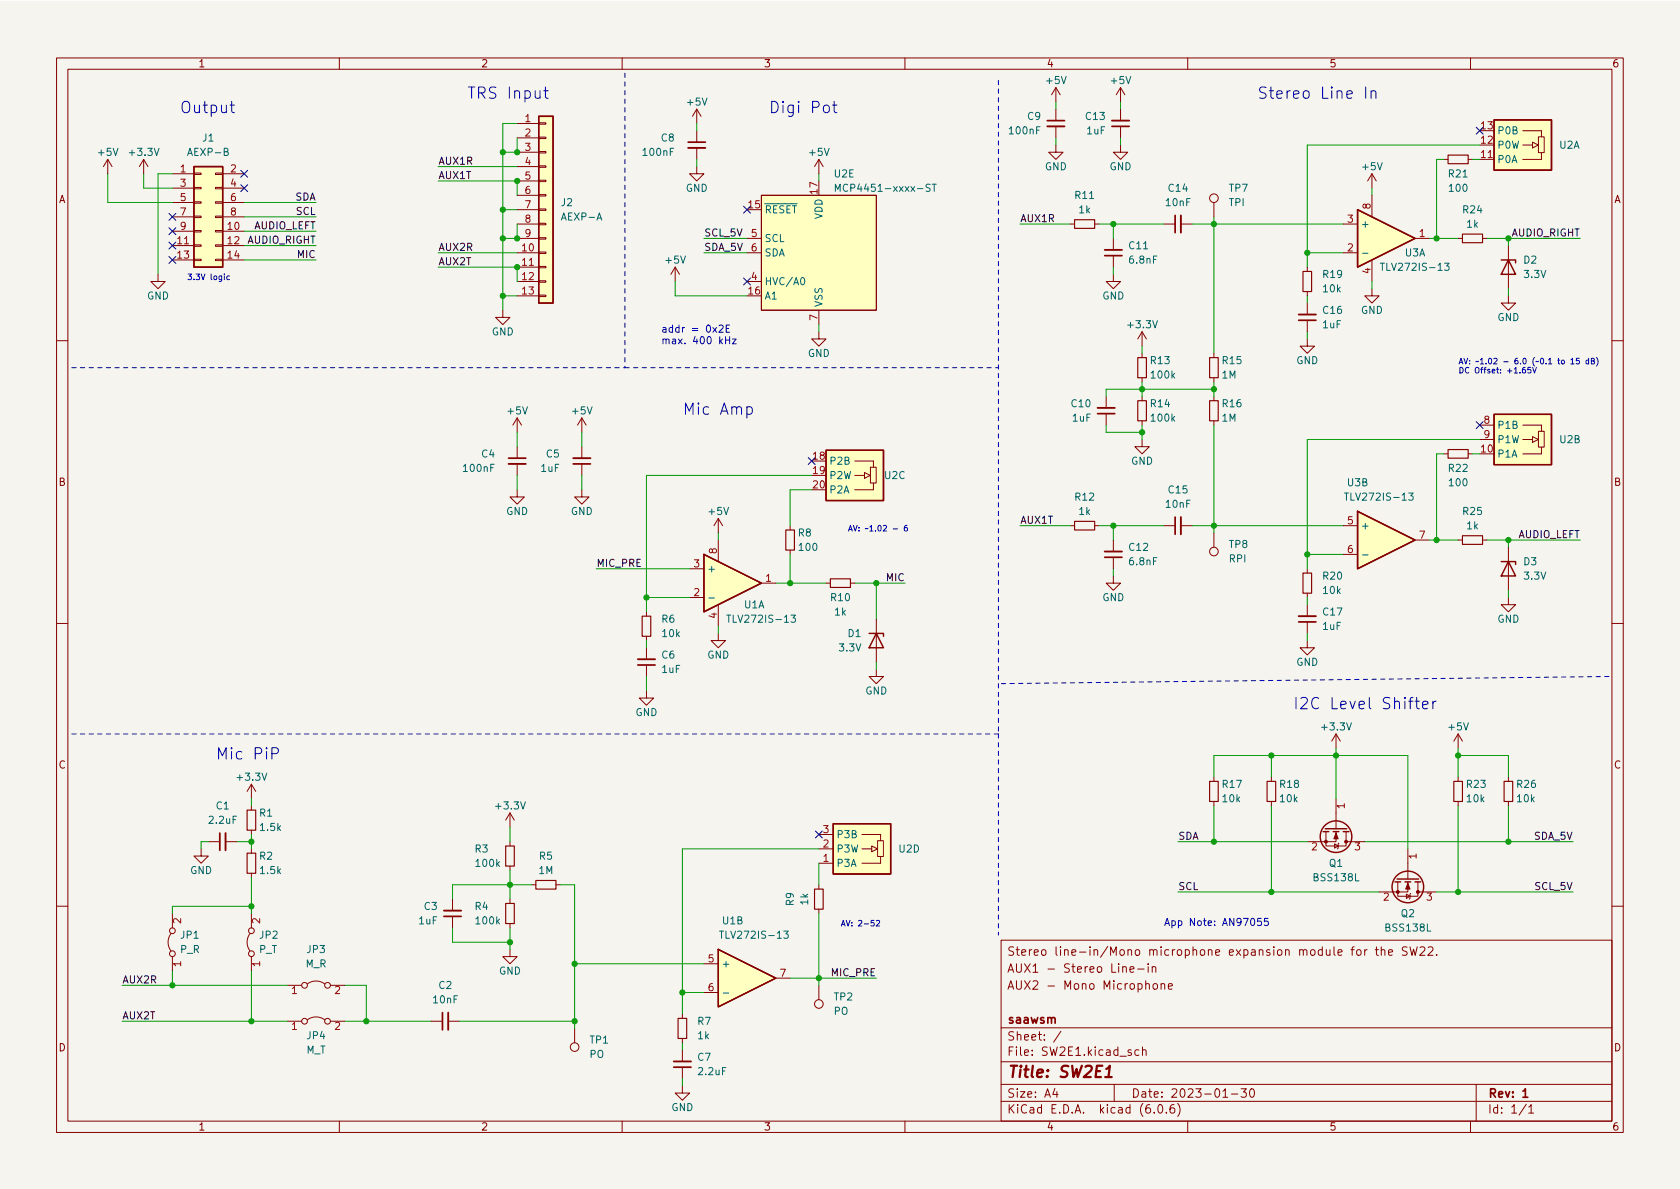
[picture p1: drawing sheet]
<svg xmlns="http://www.w3.org/2000/svg" width="297mm" height="210mm" viewBox="0 0 297 210" stroke-linecap="round" stroke-linejoin="round" font-family="sans-serif">
<path d="M0 .2h297v210.1h-297z" fill="#f5f4ef" stroke="#f5f4ef" stroke-width=".18"/>
<g fill="none" stroke="#840000" stroke-width=".18">
<path d="M10 10.2h277v190.1h-277zM12 12.2h273v186.1h-273zM60 10.2v2M110 10.2v2M123.2 19.3v2.5M123.2 19.3l-.8 1.3M123.2 19.3l.8 1.3M160 10.2v2M186.7 15.5v2.5M186.7 19.3v2M186.7 15.5l-.8 1.3M186.7 15.5l.8 1.3"/>
<path d="M198.1 15.5l-.7 1.3M198.1 15.5v2.5M198.1 19.3v2M198.1 15.5l.8 1.3M210 10.2v2M260 10.2v2M19 28.2l-.7 1.3M19 28.2v2.5M19 28.2l.8 1.3M25.4 28.2l-.8 1.3M25.4 28.2v2.5M25.4 28.2l.8 1.3"/>
<path d="M30.5 30.7h3.8M30.5 33.3h3.8M30.5 35.8h3.8M30.5 38.3h3.8M34.3 38.2h1.3v.3h-1.3zM34.3 35.7h1.3v.2h-1.3zM34.3 33.1h1.3v.3h-1.3zM34.3 30.6h1.3v.3h-1.3zM38.1 38.2h1.3v.3h-1.3zM38.1 35.7h1.3v.2h-1.3zM38.1 33.1h1.3v.3h-1.3zM38.1 30.6h1.3v.3h-1.3z"/>
<path d="M39.4 30.7h3.8M39.4 33.3h3.8M39.4 35.8h3.8M39.4 38.3h3.8M91.4 39.6h3.8M91.4 21.8h3.8M91.4 24.4h3.8M91.4 26.9h3.8M91.4 29.5h3.8M91.4 32h3.8M91.4 34.5h3.8M91.4 37.1h3.8"/>
<path d="M95.2 39.5h1.3v.2h-1.3zM95.2 37h1.3v.2h-1.3zM95.2 34.4h1.3v.3h-1.3zM95.2 31.9h1.3v.2h-1.3zM95.2 29.3h1.3v.3h-1.3zM95.2 26.8h1.3v.2h-1.3zM95.2 24.3h1.3v.2h-1.3zM95.2 21.7h1.3v.3h-1.3zM123.2 29.5v1.2h1.3l-1.3 1.3-1.3-1.3h1.3M123.2 23.1v2M123.2 26.2v2M134.6 34.5h20.3v20.4h-20.3z"/>
<path d="M144.8 28.2v2.5M144.8 28.2l-.8 1.3M144.8 28.2l.7 1.3M186.7 25.6v1.3h1.3l-1.3 1.3-1.3-1.3h1.3M186.7 22.3v2.1M189.2 39.6h.8M193.5 39.6h.8M198.1 25.6v1.3h1.3l-1.3 1.3-1.3-1.3h1.3M198.1 22.3v2.1M205.7 39.6h2.1M208.8 39.6h2M214.6 35.8v2.5"/>
<path d="M237.5 39.6h2.5M242.6 30.7v2.6M242.6 34.5v3.8M242.6 30.7l-.8 1.3M242.6 30.7l.7 1.3M255.3 28.2h.7M259.6 28.2h.7M261.6 28.2h2.6M269.2 23.1h3.3v1.1M269.2 25.6h1.8M271 25.1l1 .5-1 .6zM272 24.2h1v2.8h-1z"/>
<path d="M272.5 27.9v.3h-3.3M272.5 27v1M27.9 48.5v1.3h1.3l-1.3 1.2-1.2-1.2h1.2M30.5 40.9h3.8M30.5 43.4h3.8M30.5 46h3.8M34.3 45.8h1.3v.3h-1.3zM34.3 43.3h1.3v.3h-1.3zM34.3 40.8h1.3v.2h-1.3zM38.1 45.8h1.3v.3h-1.3zM38.1 43.3h1.3v.3h-1.3zM38.1 40.8h1.3v.2h-1.3z"/>
<path d="M39.4 40.9h3.8M39.4 43.4h3.8M39.4 46h3.8M88.9 54.9v1.2h1.3l-1.3 1.3-1.3-1.3h1.3M91.4 42.2h3.8M91.4 44.7h3.8M91.4 47.2h3.8M91.4 49.8h3.8M91.4 52.3h3.8M95.2 52.2h1.3v.2h-1.3zM95.2 49.7h1.3v.2h-1.3zM95.2 47.1h1.3v.3h-1.3z"/>
<path d="M95.2 44.6h1.3v.2h-1.3zM95.2 42h1.3v.3h-1.3zM119.4 47.2l-.8 1.3M119.4 47.2v2.6M119.4 47.2l.7 1.3M132.1 42.2h2.5M132.1 44.7h2.5M132.1 49.8h2.5M144.8 58.7v1.2h1.2l-1.2 1.3-1.3-1.3h1.3M144.8 54.9v2.5M196.8 48.5v1.3h1.3l-1.3 1.2-1.2-1.2h1.2M196.8 42.2v2"/>
<path d="M196.8 45.2v2M201.9 58.7l-.7 1.2M201.9 58.7v2.5M201.9 58.7l.8 1.2M231.1 59.9v1.3h1.3l-1.3 1.3-1.2-1.3h1.2M231.1 47.2v.8M231.1 51.6v.7M231.1 53.6v2M231.1 56.6v2.1M237.5 44.7h2.5M242.6 51v1.3h1.2l-1.2 1.3-1.3-1.3h1.3M242.6 46v3.8"/>
<path d="M250.2 42.2h2.5M257.8 42.2h.8M262.1 42.2h.8M266.7 52.3v1.3h1.3l-1.3 1.3-1.3-1.3h1.3M266.7 43.4v7.6M10 60.2h2M91.4 73.9v2.5M91.4 79v2M91.4 73.9l-.7 1.3M91.4 73.9l.8 1.3M102.9 73.9v2.5M102.9 79v2"/>
<path d="M102.9 73.9l-.8 1.3M102.9 73.9l.7 1.3M195.6 70.1v2M195.6 73.1v2.1M201.9 77.7v1.3h1.3l-1.3 1.3-1.2-1.3h1.2M201.9 62.5v.7M201.9 66.8v.8M201.9 70.1v.8M201.9 74.4v.8M214.6 62.5v.7M214.6 66.8v.8M214.6 70.1v.8"/>
<path d="M214.6 74.4v.8M261.6 75.2h2.6M261.6 77.7h2.6M269.2 75.2h3.3v1.1M269.2 77.7h1.8M271 77.2l1 .5-1 .5zM272 76.3h1v2.8h-1zM272.5 79.1v.9M285 60.2h2M91.4 86.6v1.3h1.3l-1.3 1.2-1.2-1.2h1.2M91.4 82v2.1M102.9 86.6v1.3h1.2l-1.2 1.2-1.3-1.2h1.3"/>
<path d="M102.9 82v2.1M127 91.7v2.5M127 95.5v3.8M127 91.7l-.8 1.3M127 91.7l.8 1.3M139.7 93v.7M139.7 97.3v.7M151.1 81.5h3.3v1.1M151.1 84.1h1.8M152.9 83.6l1 .5-1 .5zM153.9 82.6h1v2.8h-1zM154.4 85.4v1.2h-3.3"/>
<path d="M189.2 93h.8M193.5 93h.8M196.8 95.5v2M196.8 98.5v2.1M205.7 93h2.1M208.8 93h2M214.6 94.2v2.6M237.5 93h2.5M237.5 98h2.5M250.2 95.5h2.5M255.3 80.3h.7M257.8 95.5h.8"/>
<path d="M259.6 80.3h.7M262.1 95.5h.8M266.7 96.8v7.6M272.5 80v.3h-3.3M10 110.2h2M114.3 108.2v.8M114.3 112.5v.8M114.3 114.5v2.1M114.3 117.6v2M121.9 105.7h2.6M121.9 100.6h2.6M127 112v1.3h1.3l-1.3 1.2-1.3-1.2h1.3"/>
<path d="M127 106.9v3.8M134.6 103.1h2.6M146 103.1h.8M150.4 103.1h.7M154.9 118.4v1.2h1.3l-1.3 1.3-1.2-1.3h1.2M154.9 109.5v7.6M196.8 101.8v1.3h1.3l-1.3 1.3-1.2-1.3h1.2M231.1 113.3v1.2h1.3l-1.3 1.3-1.2-1.3h1.2M231.1 100.6v.7M231.1 104.9v.8M231.1 106.9v2.1M231.1 110v2"/>
<path d="M266.7 105.7v1.2h1.3l-1.3 1.3-1.3-1.3h1.3M285 110.2h2M44.4 138.7l-.7 1.2M44.4 138.7v2.5M44.4 138.7l.8 1.2M114.3 122.2v1.2h1.3l-1.3 1.3-1.3-1.3h1.3M214.6 137.4v.8M224.8 137.4v.8M236.2 129.8v2.5M236.2 129.8l-.7 1.3M236.2 129.8l.8 1.3M257.8 129.8l-.8 1.3"/>
<path d="M257.8 129.8v2.5M257.8 137.4v.8M257.8 129.8l.8 1.3M266.7 137.4v.8M35.6 150.1v1.3h1.2l-1.2 1.2-1.3-1.2h1.3M36.8 148.8h2.1M39.9 148.8h2M44.4 142.5v.8M44.4 146.8v.8M44.4 150.1v.8M44.4 154.4v.8M80 159v2"/>
<path d="M90.2 143.8l-.8 1.2M90.2 143.8v2.5M90.2 148.8v.8M90.2 153.2v.7M90.2 159v.8M90.2 143.8l.7 1.2M94 156.5h.7M98.3 156.5h.8M144.8 156.5v.7M144.8 152.6h2.5M144.8 147.6h2.5M144.8 150.1h2.5"/>
<path d="M152.4 147.6h3.3v1.1M152.4 150.1h1.7M154.1 149.6l1 .5-1 .5zM155.2 148.7h1v2.8h-1zM155.7 151.5v1.1h-3.3M214.6 141.7v.8M224.8 141.7v.8M234.4 147.1v2.5h3.6v-2.5M236 149.2l.6 .4-.6 .4zM236.2 147.1v1.7h-5.1M236.2 141.2v5.4M236.7 149.1l-.1 .1v.8l-.1 .1"/>
<path d="M238 148.8h3.3M247.1 156v2.5h3.6v-2.5M248.7 158.1l.6 .4-.6 .4zM248.9 156v1.7h-5.1M248.9 150.1v5.3M249.4 158l-.1 .1v.8l-.1 .1M250.7 157.7h3.3M257.8 141.7v.8M266.7 141.7v.8M10 160.2h2M30.2 165.1a2.54 2.54 0 0 0 0 3M30.5 161.5v2.6"/>
<path d="M30.5 169.2v2.5M44.2 165.1a2.54 2.54 0 0 0 0 3M44.4 161.5v2.6M44.4 169.2v2.5M50.8 174.2h2.5M54.4 174a2.54 2.54 0 0 1 3 0M58.4 174.2h2.6M80 162v2.1M90.2 167.9v1.3h1.2l-1.2 1.2-1.3-1.2h1.3M90.2 163.3v.8M120.6 179.3v.8M124.5 170.4h2.5"/>
<path d="M124.5 175.5h2.5M137.2 173h2.5M144.8 160.8v.7M144.8 174.2v2.6M177 166.3h108v32h-108zM198.5 171.1l.2-.2 .4 .1v.9M199.8 171.4l.7-.1-.1-.3-.4-.1-.2 .2 .1 .8h.5M201.1 171.4h1.2M202.6 174.1l.2-.2 .3 .1 .1 .9M203 170.4v.2M203 170.9v1M203.7 171.1l.2-.2 .4 .1 .1 .9"/>
<path d="M203.7 170.9v1M204 174l.4-.1 .2 .3v.4l-.2 .3h-.4l-.1-.3v-.4zM205.3 174.1l.2-.2 .4 .1v.9M205.3 173.9v1M206.6 174.4l.7-.1-.1-.3-.4-.1-.2 .2v.8h.6M238.9 167.9h.5M239.4 167.4l-.3 .2v1.3M240 168l.4-.1 .2 .3v.4l-.2 .3h-.4l-.1-.3v-.4zM241.3 167.9v1M241.7 167.9l-.3 .1-.1 .2M243.1 167.9h.6M243.4 167.4v1.3l.3 .2"/>
<path d="M244.2 168.1l.2-.2 .4 .1 .1 .9M244.2 167.4v1.5M245.5 168.4l.7-.1-.1-.3-.4-.1-.2 .2 .1 .8h.5M248.8 167.5l-.6-.1-.3 .3 .2 .4 .6 .3v.4l-.2 .1h-.6M249.3 167.4l.3 1.5 .3-1 .3 1 .4-1.5M251.1 167.6l.5-.2 .3 .2v.3l-.9 1h.9M252.5 167.6l.6-.2 .2 .2 .1 .3-1 1h1M254 168.8v.1M285 160.2h2M50.8 180.6h2.5M54.4 180.3a2.54 2.54 0 0 1 3 0M58.4 180.6h2.6"/>
<path d="M60 198.3v2M76.2 180.6h2M79.2 180.6h2.1M101.6 181.9v2.5M110 198.3v2M120.6 192v1.3h1.3l-1.3 1.3-1.2-1.3h1.2M120.6 183.6v.8M120.6 185.7v2M120.6 188.7v2M160 198.3v2M177 194.8h108M177 191.8h108"/>
<path d="M177 187.8h108M177 181.8h108M186.5 192.5l-.4 1h1M186.9 193v1M187.6 182.4l-1.3 1.9M197 191.8v3M200 185.7l-.4-.1-.2 .2 .1 .3 .5 .1v.4h-.6M201.4 185.7l-.5-.1-.3 .3v.4l.2 .3h.6M202 185.8l.2-.2 .4 .1v.9M202 185.1v1.5M204.1 196.7v.1M204.9 195.4l.2-.1a.81 .81 0 0 1 .6 .7 .81 .81 0 0 1-.3 .8h-.2a.81 .81 0 0 1-.6-.6 .81 .81 0 0 1 .3-.8z"/>
<path d="M206.2 196.7v.1M207.6 195.3a.59 .59 0 0 0-.7 .7v.5l.1 .3h.4l.2-.1 .1-.5-.1-.2-.5-.1-.2 .3M208.2 195.1a1.72 1.72 0 0 1 0 2.3M210 198.3v2M216.2 194h.9M217.7 193.5h1.2M219.4 192.5h1l-.5 .6 .4 .1v.7l-.2 .1h-.5l-.2-.1M221.1 192.7l.2-.2a.81 .81 0 0 1 .6 .7 .81 .81 0 0 1-.3 .8h-.2a.81 .81 0 0 1-.3-1.3zM260 198.3v2M261 191.8v6.5M269.9 195.3l-1.3 1.9M270.3 195.8l.4-.5v1.5"/>
<path d="M270.3 196.8h.9"/>
<circle cx="214.6" cy="35" r=".76"/>
<circle cx="214.6" cy="97.5" r=".76"/>
<circle cx="30.5" cy="164.6" r=".51"/>
<circle cx="30.5" cy="168.7" r=".51"/>
<circle cx="44.5" cy="168.7" r=".51"/>
<circle cx="44.5" cy="164.6" r=".51"/>
<circle cx="53.8" cy="174.2" r=".51"/>
<circle cx="57.9" cy="174.2" r=".51"/>
<circle cx="144.8" cy="177.5" r=".76"/>
<circle cx="53.8" cy="180.6" r=".51"/>
<circle cx="57.9" cy="180.6" r=".51"/>
<circle cx="101.6" cy="185.2" r=".76"/>
</g>
<g fill="none" stroke="#840000" stroke-width=".3">
<path d="M121.7 25.1h3M185.2 21.3h3M196.6 22.3h3M207.8 38.1v3M195.3 45.2h3.1M229.6 56.6h3.1M194.1 73.1h3M89.9 81h3.1M101.3 82h3.1M195.3 98.5h3.1M207.8 91.4v3.1M112.8 117.6h3"/>
<path d="M229.6 110h3.1M38.9 147.3v3.1M78.2 179.1v3M78.5 162h3M119.1 188.7h3.1M269.3 193l.4-.5v1.5M269.3 194h.8"/>
</g>
<path d="M195.4 190.5h1.2M195.6 189l.6-.5-.2 2" fill="none" stroke="#840000" stroke-width=".4"/>
<g fill="none" stroke="#840000" stroke-width=".25">
<path d="M34.3 29.5h5.1v17.7h-5.1zM95.2 20.6h2.6v33h-2.6zM240 37.1l10.2 5.1-10.2 5zM264.2 21.2h10.1v8.9h-10.1zM265.4 46h2.6v.5M266.7 46l1.3 2.5h-2.6zM146 79.6h10.2v8.9h-10.2zM264.2 73.3h10.1v8.9h-10.1zM124.5 98l10.1 5.1-10.1 5.1zM240 90.4l10.2 5.1-10.2 5.1zM265.4 99.3h2.6v.5M266.7 99.3l1.3 2.5h-2.6z"/>
<path d="M153.7 112h2.5v.5M154.9 112l1.3 2.5h-2.5zM147.3 145.7h10.2v8.9h-10.2zM233.9 147.1h1M234.3 146.6h3.8M235.7 147.1h1M237.5 147.1h1M246.6 156h1M247 155.4h3.8M248.4 156h1M250.2 156h1M127 167.9l10.2 5.1-10.2 5z"/>
<circle cx="236.2" cy="147.9" r="2.79"/>
<circle cx="248.9" cy="156.8" r="2.79"/>
</g>
<g fill="none" stroke="#006464" stroke-width=".18">
<path d="M147.7 33.8v-1.2l.4 .9 .4-.9v1.2M164.5 32.6h-.5l-.2 .1v.4l.5 .2 .2 .3-.3 .2h-.5M164.8 32.6h.7M165.2 32.6v1.2M141.7 49.1h.2a.68 .68 0 0 1 .4 .6 .68 .68 0 0 1-.4 .7 .84 .84 0 0 1-.2-1.3zM240.9 44.8h1M241.9 44.4l1.2 .4-1.2 .5M242.7 43v1M244.1 46.5h.7M255.4 46.5h.8l-.4 .5 .3 .1v.6l-.1 .1-.6-.1M237.7 87.2h.7M240.9 98.1h1"/>
<path d="M249.1 87.2h.8l-.5 .5 .4 .1v.5l-.2 .2-.5-.2M125.3 105.7h1M126.3 105.4l1.3 .4-1.3 .4M127.1 104v1M128.5 108.8h.7M139.9 108.8h.7l-.4 .5 .4 .1v.5l-.2 .1-.5-.1M127.2 164.7h.7M127.9 175.6h1M138.6 164.7h.8l-.5 .4 .4 .2v.5l-.2 .1-.5-.1"/>
</g>
<g fill="none" stroke="#840000" stroke-width=".33">
<path d="M121.7 26.2h3M185.2 22.3h3M196.6 21.3h3M208.8 38.1v3M195.3 44.2h3.1M229.6 55.6h3.1M194.1 72.1h3M89.9 82h3.1M101.3 81h3.1M195.3 97.5h3.1M208.8 91.4v3.1M112.8 116.6h3"/>
<path d="M229.6 109h3.1M39.9 147.3v3.1M78.5 161h3M79.2 179.1v3M119.1 187.7h3.1"/>
</g>
<g fill="none" stroke="#840000" stroke-width=".2">
<path d="M190 38.9h3.5v1.5h-3.5zM256 27.4h3.6v1.6h-3.6zM230.4 48h1.5v3.6h-1.5zM258.6 41.4h3.5v1.5h-3.5zM201.2 70.9h1.5v3.5h-1.5zM201.2 63.2h1.5v3.6h-1.5zM213.9 70.9h1.5v3.5h-1.5zM213.9 63.2h1.5v3.6h-1.5zM256 79.5h3.6v1.5h-3.6zM138.9 93.7h1.6v3.6h-1.6zM190 92.2h3.5v1.5h-3.5zM258.6 94.7h3.5v1.6h-3.5z"/>
<path d="M113.5 109h1.6v3.5h-1.6zM146.8 102.4h3.6v1.5h-3.6zM230.4 101.3h1.5v3.6h-1.5zM213.9 138.2h1.5v3.5h-1.5zM224 138.2h1.6v3.5h-1.6zM257 138.2h1.6v3.5h-1.6zM265.9 138.2h1.6v3.5h-1.6zM43.7 143.3h1.5v3.5h-1.5zM43.7 150.9h1.5v3.5h-1.5zM89.4 159.8h1.5v3.5h-1.5zM89.4 149.6h1.5v3.6h-1.5zM94.7 155.7h3.6v1.5h-3.6z"/>
<path d="M144 157.2h1.5v3.6h-1.5zM119.9 180.1h1.5v3.5h-1.5z"/>
</g>
<g fill="#ffffc2" stroke="#ffffc2" stroke-width=".18">
<path d="M269.2 28.2h3.3z"/>
<path d="M269.2 23.1h3.3z"/>
<path d="M272.5 23.1v.3z"/>
<path d="M264.2 21.2h10.1v8.9h-10.1z"/>
<path d="M269.2 80.3h3.3z"/>
<path d="M269.2 75.2h3.3z"/>
<path d="M272.5 75.2v.2z"/>
<path d="M264.2 73.3h10.1v8.9h-10.1z"/>
<path d="M240 37.1l10.2 5.1-10.2 5z"/>
<path d="M240 90.4l10.2 5.1-10.2 5.1z"/>
<path d="M152.4 152.6h3.3z"/>
<path d="M152.4 147.6h3.3z"/>
<path d="M155.7 147.6v.2z"/>
<path d="M147.3 145.7h10.2v8.9h-10.2z"/>
<path d="M127 167.9l10.2 5.1-10.2 5z"/>
<path d="M95.2 20.6h2.6v33h-2.6z"/>
<path d="M34.3 29.5h5.1v17.7h-5.1z"/>
<path d="M134.6 34.5h20.3v20.4h-20.3z"/>
<path d="M151.1 86.6h3.3z"/>
<path d="M151.1 81.5h3.3z"/>
<path d="M154.4 81.5v.3z"/>
<path d="M146 79.6h10.2v8.9h-10.2z"/>
<path d="M124.5 98l10.1 5.1-10.1 5.1z"/>
</g>
<g fill="#840000" stroke="#840000" stroke-width=".18">
<path d="M248.9 156.2l.4 1h-.8z"/>
<path d="M236.2 147.3l.4 1h-.8z"/>
<circle cx="247.1" cy="157.7" r=".25"/>
<circle cx="250.7" cy="157.7" r=".25"/>
<circle cx="234.4" cy="148.8" r=".25"/>
<circle cx="238" cy="148.8" r=".25"/>
</g>
<g fill="none" stroke="#0000c2" stroke-width=".18">
<path d="M40.7 18.6h.7M41 17.9v1.7l.1 .2 .3 .1M96.1 16h.8M96.4 15.4v1.7l.1 .2 .4 .1M145.7 18.8a.54 .54 0 0 1 .5-.2 .54 .54 0 0 1 .4 .4v.5a.54 .54 0 0 1-.5 .4 .54 .54 0 0 1-.5-.4zM147.2 18.6h.8M147.5 17.9v1.7l.1 .2 .4 .1M241.5 15.4v2M242.4 16.2a.5 .5 0 0 1 .9 .1v1.1M242.4 16v1.4M39.7 48.5v.1M39.7 48.8v.7"/>
<path d="M40.6 48.8h-.3l-.2 .2 .1 .4h.4M127.1 57.6l.5-.1 .3 .3-.8 1h.8M128.3 59.5v1.3M128.4 58.1h.4M129 57.5h-.6v1.3h.6M129 59.5v1.3M129.5 60h.7l-.7 .8h.7M128.3 60.1h.7M132.1 72l.5-.1 .4 .4v.6l-.2 .3-.2 .1-.5-.1M269.6 65h-.2l-.2 .2v.6l.2 .2 .3-.1-.1-.5-.2-.1-.2 .2M270.6 65h-.4l-.1 .4h.5v.5l-.1 .1-.4-.1M271 65l.3 1 .3-1"/>
<path d="M277.7 63.6l.3-.2v1M277.7 64.4h.6M279.2 63.4h-.5v.4h.5v.5l-.1 .1-.4-.1M280.9 63.7h-.3l-.2 .2 .1 .4h.4M280.9 63.4v1M281.4 63.8h.4v-.3l-.4-.1v1h.3l.2-.4-.2-.2M282.3 63.2a1.15 1.15 0 0 1 0 1.5M157.9 93.5h.8M160.4 92.9l-.3 .1-.2 .1v.6l.2 .2 .3-.1v-.5h-.3l-.2 .2M48.1 133.3h.7a.54 .54 0 0 0 .4-.6 .54 .54 0 0 0-.4-.5h-.7v2M250.2 124h.8M250.5 123.3v1.7l.1 .2 .4 .1"/>
<path d="M251.5 124.7l1-.2-.1-.4-.6-.1-.3 .3 .1 .9 .2 .1 .6-.1M253.3 124v1.3M253.9 124a.51 .51 0 0 0-.6 .4M154.5 162.8h-.5v.4h.5v.5l-.1 .1-.4-.1M155 162.9l.3-.1 .2 .2-.6 .8h.6M223 162.4h-.6l-.1 .6 .2-.1h.4l.2 .2-.1 .4-.2 .2-.5-.2M224.2 162.4h-.6l-.1 .6 .2-.1h.4l.2 .2-.1 .4-.2 .2-.5-.2"/>
</g>
<path d="M110.5 12.9v52.1M176.5 14.2v106.7M12.7 65h97.8M110.5 65h66M284.5 119.6l-108 1.3M12.7 129.8h163.8M176.5 129.8v35.5M176.5 120.9v8.9" fill="none" stroke="#0000c2" stroke-width=".18" stroke-dasharray=".8 .8"/>
<g fill="none" stroke="#009600" stroke-width=".18">
<path d="M186.7 18v1.3M198.1 18v1.3M19 30.7v5.1h11.5M25.4 30.7v2.6h5.1M30.5 30.7h-2.6v17.8M43.2 35.8h12.7M43.2 38.3h12.7M77.5 32h13.9v2.5M77.5 29.5h13.9M88.9 37.1h2.5M91.4 39.6v2.6h-2.5M91.4 24.4v2.5h-2.5"/>
<path d="M91.4 21.8h-2.5v33.1M123.2 21.8v1.3M123.2 28.2v1.3M144.8 30.7v1.3M180.3 39.6h8.9M186.7 24.4v1.2M194.3 39.6h11.4M196.8 39.6v2.6M198.1 24.4v1.2M210.8 39.6h26.7M214.6 38.3v24.2M242.6 33.3v1.2"/>
<path d="M255.3 28.2h-1.3v14M260.3 28.2h1.3M261.6 25.6h-30.5v21.6M43.2 46h12.7M43.2 40.9h12.7M43.2 43.4h12.7M77.5 47.2h13.9v2.6M77.5 44.7h13.9M88.9 52.3h2.5M119.4 49.8v2.5h12.7M124.5 42.2h7.6M124.5 44.7h7.6"/>
<path d="M144.8 57.4v1.3M196.8 47.2v1.3M231.1 52.3v1.3M231.1 58.7v1.2M231.1 44.7h6.4M242.6 49.8v1.2M252.7 42.2h5.1M262.9 42.2h16.5M266.7 42.2v1.2M266.7 51v1.3M91.4 76.4v2.6M102.9 76.4v2.6"/>
<path d="M195.6 75.2v1.2h6.3M201.9 61.2v1.3M201.9 67.6v2.5M201.9 75.2v2.5M214.6 67.6v2.5M214.6 75.2v19M214.6 68.8h-19v1.3M261.6 77.7h-30.5v22.9M91.4 84.1v2.5M102.9 84.1v2.5M127 94.2v1.3M139.7 98v5.1"/>
<path d="M143.5 84.1h-29.2v24.1M143.5 86.6h-3.8v6.4M180.3 93h8.9M194.3 93h11.4M196.8 93v2.5M210.8 93h26.7M231.1 98h6.4M252.7 95.5h5.1M255.3 80.3h-1.3v15.2M260.3 80.3h1.3M262.9 95.5h16.5M266.7 95.5v1.3"/>
<path d="M105.4 100.6h16.5M114.3 113.3v1.2M114.3 119.6v2.6M114.3 105.7h7.6M127 110.7v1.3M137.2 103.1h8.8M151.1 103.1h8.9M154.9 103.1v6.4M154.9 117.1v1.3M196.8 100.6v1.2M231.1 105.7v1.2M231.1 112v1.3"/>
<path d="M266.7 104.4v1.3M214.6 137.4v-3.8h34.3v16.5M224.8 133.6v3.8M236.2 132.3v8.9M257.8 133.6h8.9v3.8M257.8 132.3v5.1M36.8 148.8h-1.2v1.3M41.9 148.8h2.5M44.4 141.2v1.3M44.4 147.6v2.5M44.4 155.2v6.3M90.2 146.3v2.5"/>
<path d="M90.2 153.9v5.1M94 156.5h-14v2.5M99.1 156.5h2.5v25.4M144.8 150.1h-24.2v29.2M144.8 152.6v3.9M208.3 157.7h35.5M208.3 148.8h22.8M214.6 142.5v6.3M224.8 142.5v15.2M241.3 148.8h36.8M254 157.7h24.1M257.8 142.5v15.2"/>
<path d="M266.7 142.5v6.3M21.6 174.2h29.2M30.5 171.7v2.5M44.4 160.3h-13.9v1.2M44.4 171.7v8.9M61 174.2h3.8v6.4M80 164.1v2.5h10.2M90.2 164.1v3.8M101.6 170.4h22.9M120.6 175.5h3.9M139.7 173h15.2M144.8 161.5v12.7"/>
<path d="M21.6 180.6h29.2M61 180.6h15.2M81.3 180.6h20.3M120.6 184.4v1.3M120.6 190.7v1.3"/>
</g>
<g fill="none" stroke="#000084" stroke-width=".18">
<path d="M29.9 37.7l1.2 1.3M31.1 37.7l-1.2 1.3M42.6 32.7l1.2 1.2M42.6 30.1l1.2 1.2M43.8 32.7l-1.2 1.2M43.8 30.1l-1.2 1.2M131.5 36.5l1.2 1.2M132.7 36.5l-1.2 1.2M261 22.5l1.2 1.2M262.2 22.5l-1.2 1.2M29.9 40.3l1.2 1.2M29.9 45.4l1.2 1.2"/>
<path d="M29.9 42.8l1.2 1.2M31.1 45.4l-1.2 1.2M31.1 40.3l-1.2 1.2M31.1 42.8l-1.2 1.2M131.5 49.2l1.2 1.2M132.7 49.2l-1.2 1.2M261 74.6l1.2 1.2M262.2 74.6l-1.2 1.2M142.9 80.9l1.2 1.2M144.1 80.9l-1.2 1.2M144.2 147l1.2 1.2M145.4 147l-1.2 1.2"/>
</g>
<g fill="#009600" stroke="#009600" stroke-width=".18">
<circle cx="196.8" cy="39.6" r=".46"/>
<circle cx="214.6" cy="39.6" r=".46"/>
<circle cx="231.1" cy="44.7" r=".46"/>
<circle cx="266.7" cy="95.5" r=".46"/>
<circle cx="257.8" cy="133.6" r=".46"/>
<circle cx="266.7" cy="148.8" r=".46"/>
<circle cx="224.8" cy="157.7" r=".46"/>
<circle cx="257.8" cy="157.7" r=".46"/>
<circle cx="214.6" cy="93" r=".46"/>
<circle cx="201.9" cy="76.4" r=".46"/>
<circle cx="201.9" cy="68.8" r=".46"/>
<circle cx="214.6" cy="68.8" r=".46"/>
<circle cx="214.6" cy="148.8" r=".46"/>
<circle cx="196.8" cy="93" r=".46"/>
<circle cx="231.1" cy="98" r=".46"/>
<circle cx="254" cy="95.5" r=".46"/>
<circle cx="236.2" cy="133.6" r=".46"/>
<circle cx="224.8" cy="133.6" r=".46"/>
<circle cx="154.9" cy="103.1" r=".46"/>
<circle cx="266.7" cy="42.2" r=".46"/>
<circle cx="254" cy="42.2" r=".46"/>
<circle cx="114.3" cy="105.7" r=".46"/>
<circle cx="139.7" cy="103.1" r=".46"/>
<circle cx="144.8" cy="173" r=".46"/>
<circle cx="120.6" cy="175.5" r=".46"/>
<circle cx="91.4" cy="26.9" r=".46"/>
<circle cx="91.4" cy="32" r=".46"/>
<circle cx="88.9" cy="37.1" r=".46"/>
<circle cx="91.4" cy="42.2" r=".46"/>
<circle cx="88.9" cy="26.9" r=".46"/>
<circle cx="88.9" cy="42.2" r=".46"/>
<circle cx="91.4" cy="47.2" r=".46"/>
<circle cx="30.5" cy="174.2" r=".46"/>
<circle cx="44.4" cy="180.6" r=".46"/>
<circle cx="44.4" cy="160.3" r=".46"/>
<circle cx="88.9" cy="52.3" r=".46"/>
<circle cx="44.4" cy="148.8" r=".46"/>
<circle cx="64.8" cy="180.6" r=".46"/>
<circle cx="90.2" cy="166.6" r=".46"/>
<circle cx="101.6" cy="170.4" r=".46"/>
<circle cx="101.6" cy="180.6" r=".46"/>
<circle cx="90.2" cy="156.5" r=".46"/>
</g>
<g font-size="2.8" fill="#0000c2">
<text x="82.5" y="17.5">TRS Input</text>
<text x="222.2" y="17.5">Stereo Line In</text>
<text x="31.7" y="20">Output</text>
<text x="135.9" y="20">Digi Pot</text>
<text x="120.6" y="73.4">Mic Amp</text>
<text x="228.6" y="125.4">I2C Level Shifter</text>
<text x="38.1" y="134.3">Mic PiP</text>
</g>
<text font-size="2.8" fill="#840000" x="178" y="190.6">Title: SW2E1</text>
<g font-size="2.1" fill="#840000">
<text x="178" y="172">AUX1 - Stereo Line-in</text>
<text x="178" y="169">Stereo line-in/Mono microphone expansion module for the SW22.</text>
<text x="178" y="175">AUX2 - Mono Microphone</text>
<text x="178" y="184">Sheet: /</text>
<text x="178" y="181">saawsm</text>
<text x="178" y="186.7">File: SW2E1.kicad_sch</text>
<text x="178" y="196.9">KiCad E.D.A. kicad (6.0.6)</text>
<text x="178" y="194.1">Size: A4</text>
<text x="200" y="194.1">Date: 2023-01-30</text>
<text x="263" y="194.1">Rev: 1</text>
<text x="263" y="196.9">Id: 1/1</text>
</g>
<g font-size="1.8" fill="#840000">
<text x="35" y="11.9">1</text>
<text x="85" y="11.9">2</text>
<text x="135" y="11.9">3</text>
<text x="185" y="11.9">4</text>
<text x="235" y="11.9">5</text>
<text x="285" y="11.9">6</text>
<text x="10.3" y="35.9">A</text>
<text x="285.3" y="35.9">A</text>
<text x="10.3" y="85.9">B</text>
<text x="285.3" y="85.9">B</text>
<text x="10.3" y="135.9">C</text>
<text x="285.3" y="135.9">C</text>
<text x="10.3" y="185.9">D</text>
<text x="285.3" y="185.9">D</text>
<text x="35" y="199.9">1</text>
<text x="85" y="199.9">2</text>
<text x="135" y="199.9">3</text>
<text x="185" y="199.9">4</text>
<text x="235" y="199.9">5</text>
<text x="285" y="199.9">6</text>
</g>
<g font-size="1.8" fill="#006464">
<text x="185.1" y="14.9">+5V</text>
<text x="196.5" y="14.9">+5V</text>
<text x="121.6" y="18.7">+5V</text>
<text x="178.6" y="23.7">100nF</text>
<text x="181.7" y="21.2">C9</text>
<text x="192" y="21.2">C13</text>
<text x="192.2" y="23.7">1uF</text>
<text x="264.7" y="23.7">P0B</text>
<text x="17.5" y="27.6">+5V</text>
<text x="23.1" y="27.6">+3.3V</text>
<text x="33.5" y="27.6">AEXP-B</text>
<text x="35.8" y="25">J1</text>
<text x="113.8" y="27.6">100nF</text>
<text x="116.9" y="25">C8</text>
<text x="143.2" y="27.6">+5V</text>
<text x="264.7" y="28.8">P0A</text>
<text x="264.7" y="26.3">P0W</text>
<text x="275.7" y="26.3">U2A</text>
<text x="121.2" y="33.9">GND</text>
<text x="147.5" y="31.4">U2E</text>
<text x="148.9" y="33.9">MCP4451-xxxx-ST</text>
<text x="184.7" y="30.1">GND</text>
<text x="190.1" y="35.2">R11</text>
<text x="196.2" y="30.1">GND</text>
<text x="206.7" y="33.9">C14</text>
<text x="217.4" y="33.9">TP7</text>
<text x="241" y="30.1">+5V</text>
<text x="256.2" y="31.4">R21</text>
<text x="256.3" y="33.9">100</text>
<text x="99.2" y="36.4">J2</text>
<text x="99.5" y="39">AEXP-A</text>
<text x="135.1" y="37.7">~{RESET}</text>
<text x="145.4" y="38.8" transform="rotate(-90 145.4 38.8)">VDD</text>
<text x="190.8" y="37.7">1k</text>
<text x="206.2" y="36.4">10nF</text>
<text x="217.3" y="36.4">TPI</text>
<text x="240.5" y="40.3">+</text>
<text x="243.2" y="41.1" transform="rotate(-90 243.2 41.1)">V+</text>
<text x="258.7" y="37.7">R24</text>
<text x="259.4" y="40.3">1k</text>
<text x="117.8" y="46.6">+5V</text>
<text x="135.1" y="42.8">SCL</text>
<text x="135.1" y="45.3">SDA</text>
<text x="199.7" y="44.1">C11</text>
<text x="199.8" y="46.6">6.8nF</text>
<text x="244.9" y="47.9">TLV272IS-13</text>
<text x="248.4" y="45.3">U3A</text>
<text x="269.4" y="46.6">D2</text>
<text x="26" y="53">GND</text>
<text x="135.1" y="53">A1</text>
<text x="135.1" y="50.4">HVC/A0</text>
<text x="194.9" y="53">GND</text>
<text x="234" y="49.1">R19</text>
<text x="234" y="51.7">10k</text>
<text x="269.6" y="49.1">3.3V</text>
<text x="86.9" y="59.3">GND</text>
<text x="145.4" y="54.4" transform="rotate(-90 145.4 54.4)">VSS</text>
<text x="199.6" y="58">+3.3V</text>
<text x="233.9" y="58">1uF</text>
<text x="234" y="55.5">C16</text>
<text x="240.6" y="55.5">GND</text>
<text x="264.7" y="56.8">GND</text>
<text x="142.8" y="63.1">GND</text>
<text x="203.5" y="64.4">R13</text>
<text x="216.2" y="64.4">R15</text>
<text x="229.2" y="64.4">GND</text>
<text x="203.6" y="66.9">100k</text>
<text x="216.1" y="66.9">1M</text>
<text x="89.8" y="73.3">+5V</text>
<text x="101.3" y="73.3">+5V</text>
<text x="189.5" y="72">C10</text>
<text x="189.7" y="74.5">1uF</text>
<text x="203.5" y="72">R14</text>
<text x="203.6" y="74.5">100k</text>
<text x="216.1" y="74.5">1M</text>
<text x="216.2" y="72">R16</text>
<text x="264.7" y="75.8">P1B</text>
<text x="82.1" y="83.4">100nF</text>
<text x="85.2" y="80.9">C4</text>
<text x="95.7" y="83.4">1uF</text>
<text x="96.6" y="80.9">C5</text>
<text x="146.6" y="82.2">P2B</text>
<text x="200" y="82.2">GND</text>
<text x="256.2" y="83.4">R22</text>
<text x="264.7" y="80.9">P1A</text>
<text x="264.7" y="78.4">P1W</text>
<text x="275.8" y="78.4">U2B</text>
<text x="146.6" y="84.7">P2W</text>
<text x="146.6" y="87.2">P2A</text>
<text x="156.4" y="84.7">U2C</text>
<text x="190.1" y="88.5">R12</text>
<text x="206.2" y="89.8">10nF</text>
<text x="206.7" y="87.2">C15</text>
<text x="238.3" y="86">U3B</text>
<text x="238.6" y="88.5">TLV272IS-13</text>
<text x="256.3" y="86">100</text>
<text x="89.5" y="91.1">GND</text>
<text x="100.9" y="91.1">GND</text>
<text x="125.4" y="91.1">+5V</text>
<text x="141.2" y="94.9">R8</text>
<text x="190.8" y="91.1">1k</text>
<text x="240.5" y="93.6">+</text>
<text x="258.7" y="91.1">R25</text>
<text x="259.4" y="93.6">1k</text>
<text x="125" y="101.2">+</text>
<text x="141.4" y="97.4">100</text>
<text x="199.7" y="97.4">C12</text>
<text x="199.8" y="99.9">6.8nF</text>
<text x="217.3" y="99.4">RPI</text>
<text x="217.4" y="96.9">TP8</text>
<text x="269.4" y="99.9">D3</text>
<text x="127.6" y="102" transform="rotate(-90 127.6 102)">V+</text>
<text x="131.6" y="107.6">U1A</text>
<text x="147" y="106.3">R10</text>
<text x="194.9" y="106.3">GND</text>
<text x="234" y="102.5">R20</text>
<text x="234" y="105">10k</text>
<text x="269.6" y="102.5">3.3V</text>
<text x="117" y="110.1">R6</text>
<text x="117.2" y="112.6">10k</text>
<text x="129.4" y="110.1">TLV272IS-13</text>
<text x="147.6" y="108.8">1k</text>
<text x="150" y="112.6">D1</text>
<text x="233.9" y="111.4">1uF</text>
<text x="234" y="108.8">C17</text>
<text x="264.7" y="110.1">GND</text>
<text x="117" y="116.5">C6</text>
<text x="117.1" y="119">1uF</text>
<text x="125" y="116.5">GND</text>
<text x="148.4" y="115.2">3.3V</text>
<text x="229.2" y="117.7">GND</text>
<text x="153" y="122.8">GND</text>
<text x="112.3" y="126.6">GND</text>
<text x="233.9" y="129.2">+3.3V</text>
<text x="256.2" y="129.2">+5V</text>
<text x="38.2" y="143.1">C1</text>
<text x="42.1" y="138">+3.3V</text>
<text x="87.8" y="143.1">+3.3V</text>
<text x="216.2" y="139.3">R17</text>
<text x="216.2" y="141.9">10k</text>
<text x="226.4" y="139.3">R18</text>
<text x="226.4" y="141.9">10k</text>
<text x="259.4" y="139.3">R23</text>
<text x="259.4" y="141.9">10k</text>
<text x="268.3" y="139.3">R26</text>
<text x="268.3" y="141.9">10k</text>
<text x="37.1" y="145.7">2.2uF</text>
<text x="45.9" y="144.4">R1</text>
<text x="46.1" y="146.9">1.5k</text>
<text x="147.8" y="148.2">P3B</text>
<text x="33.6" y="154.6">GND</text>
<text x="45.9" y="152">R2</text>
<text x="46.1" y="154.6">1.5k</text>
<text x="84" y="150.7">R3</text>
<text x="84.3" y="153.3">100k</text>
<text x="95.3" y="154.6">1M</text>
<text x="95.4" y="152">R5</text>
<text x="147.8" y="153.3">P3A</text>
<text x="147.8" y="150.7">P3W</text>
<text x="159" y="150.7">U2D</text>
<text x="232.4" y="155.8">BSS138L</text>
<text x="235" y="153.3">Q1</text>
<text x="75" y="160.9">C3</text>
<text x="84" y="160.9">R4</text>
<text x="140.3" y="160.1" transform="rotate(-90 140.3 160.1)">R9</text>
<text x="142.9" y="160" transform="rotate(-90 142.9 160)">1k</text>
<text x="32" y="166">JP1</text>
<text x="45.9" y="166">JP2</text>
<text x="74.1" y="163.4">1uF</text>
<text x="84.3" y="163.4">100k</text>
<text x="127.8" y="163.4">U1B</text>
<text x="128.1" y="166">TLV272IS-13</text>
<text x="245.1" y="164.7">BSS138L</text>
<text x="247.7" y="162.2">Q2</text>
<text x="31.9" y="168.5">P_R</text>
<text x="45.8" y="168.5">P_T</text>
<text x="54" y="171.1">M_R</text>
<text x="54.3" y="168.5">JP3</text>
<text x="88.2" y="172.3">GND</text>
<text x="127.5" y="171.1">+</text>
<text x="76.7" y="177.4">10nF</text>
<text x="77.6" y="174.9">C2</text>
<text x="147.4" y="179.4">PO</text>
<text x="147.5" y="176.9">TP2</text>
<text x="54.3" y="183.8">JP4</text>
<text x="104.3" y="184.5">TP1</text>
<text x="123.4" y="181.2">R7</text>
<text x="123.4" y="183.8">1k</text>
<text x="54.1" y="186.3">M_T</text>
<text x="104.2" y="187.1">PO</text>
<text x="123.4" y="187.6">C7</text>
<text x="123.6" y="190.1">2.2uF</text>
<text x="118.7" y="196.5">GND</text>
</g>
<g font-size="1.8" fill="#a90000">
<text x="92.9" y="21.6">1</text>
<text x="261.9" y="22.9">13</text>
<text x="92.9" y="24.1">2</text>
<text x="92.9" y="26.7">3</text>
<text x="92.9" y="29.2">4</text>
<text x="261.9" y="27.9">11</text>
<text x="261.9" y="25.4">12</text>
<text x="31.9" y="30.5">1</text>
<text x="31.9" y="33">3</text>
<text x="31.9" y="35.6">5</text>
<text x="40.8" y="30.5">2</text>
<text x="40.8" y="33">4</text>
<text x="40.8" y="35.6">6</text>
<text x="92.9" y="31.7">5</text>
<text x="92.9" y="34.3">6</text>
<text x="144.5" y="34.3" transform="rotate(-90 144.5 34.3)">17</text>
<text x="31.9" y="38.1">7</text>
<text x="31.9" y="40.6">9</text>
<text x="40.3" y="40.6">10</text>
<text x="40.8" y="38.1">8</text>
<text x="92.9" y="36.8">7</text>
<text x="92.9" y="39.4">8</text>
<text x="92.9" y="41.9">9</text>
<text x="132.4" y="36.8">15</text>
<text x="132.9" y="41.9">5</text>
<text x="238.3" y="39.4">3</text>
<text x="242.3" y="36.9" transform="rotate(-90 242.3 36.9)">8</text>
<text x="251" y="41.9">1</text>
<text x="31.4" y="43.2">11</text>
<text x="31.4" y="45.7">13</text>
<text x="40.3" y="43.2">12</text>
<text x="40.3" y="45.7">14</text>
<text x="92.4" y="44.4">10</text>
<text x="92.4" y="47">11</text>
<text x="132.9" y="44.4">6</text>
<text x="238.3" y="44.4">2</text>
<text x="92.4" y="49.5">12</text>
<text x="92.4" y="52.1">13</text>
<text x="132.4" y="52.1">16</text>
<text x="132.9" y="49.5">4</text>
<text x="242.3" y="48.4" transform="rotate(-90 242.3 48.4)">4</text>
<text x="144.5" y="56.6" transform="rotate(-90 144.5 56.6)">7</text>
<text x="262.4" y="74.9">8</text>
<text x="262.4" y="77.5">9</text>
<text x="143.8" y="81.3">18</text>
<text x="143.8" y="83.8">19</text>
<text x="261.9" y="80">10</text>
<text x="143.8" y="86.4">20</text>
<text x="238.3" y="92.7">5</text>
<text x="251" y="95.2">7</text>
<text x="122.7" y="100.3">3</text>
<text x="126.7" y="97.9" transform="rotate(-90 126.7 97.9)">8</text>
<text x="238.3" y="97.8">6</text>
<text x="122.7" y="105.4">2</text>
<text x="135.4" y="102.9">1</text>
<text x="126.7" y="109.3" transform="rotate(-90 126.7 109.3)">4</text>
<text x="237.7" y="143" transform="rotate(-90 237.7 143)">1</text>
<text x="145.6" y="149.9">2</text>
<text x="145.6" y="147.3">3</text>
<text x="145.6" y="152.4">1</text>
<text x="231.9" y="150.4">2</text>
<text x="239.5" y="150.4">3</text>
<text x="250.4" y="151.9" transform="rotate(-90 250.4 151.9)">1</text>
<text x="244.6" y="159.3">2</text>
<text x="252.2" y="159.3">3</text>
<text x="32" y="163.3" transform="rotate(-90 32 163.3)">2</text>
<text x="46" y="163.3" transform="rotate(-90 46 163.3)">2</text>
<text x="32" y="170.9" transform="rotate(-90 32 170.9)">1</text>
<text x="46" y="170.9" transform="rotate(-90 46 170.9)">1</text>
<text x="125.2" y="170.2">5</text>
<text x="137.9" y="172.7">7</text>
<text x="51.6" y="175.8">1</text>
<text x="59.2" y="175.8">2</text>
<text x="125.2" y="175.3">6</text>
<text x="51.6" y="182.1">1</text>
<text x="59.2" y="182.1">2</text>
</g>
<g font-size="1.8" fill="#0f0f0f">
<text x="77.5" y="29.1">AUX1R</text>
<text x="52.1" y="35.5">SDA</text>
<text x="77.5" y="31.6">AUX1T</text>
<text x="44.8" y="40.5">AUDIO_LEFT</text>
<text x="52.3" y="38">SCL</text>
<text x="124.5" y="41.8">SCL_5V</text>
<text x="180.3" y="39.3">AUX1R</text>
<text x="267.2" y="41.8">AUDIO_RIGHT</text>
<text x="43.7" y="43.1">AUDIO_RIGHT</text>
<text x="52.6" y="45.6">MIC</text>
<text x="77.5" y="46.9">AUX2T</text>
<text x="77.5" y="44.3">AUX2R</text>
<text x="124.5" y="44.3">SDA_5V</text>
<text x="180.3" y="92.6">AUX1T</text>
<text x="268.3" y="95.1">AUDIO_LEFT</text>
<text x="105.4" y="100.2">MIC_PRE</text>
<text x="156.8" y="102.8">MIC</text>
<text x="208.3" y="148.5">SDA</text>
<text x="271.2" y="148.5">SDA_5V</text>
<text x="208.3" y="157.4">SCL</text>
<text x="271.4" y="157.4">SCL_5V</text>
<text x="21.6" y="173.9">AUX2R</text>
<text x="147.1" y="172.6">MIC_PRE</text>
<text x="21.6" y="180.2">AUX2T</text>
</g>
<g font-size="1.8" fill="#0000c2">
<text x="116.8" y="58.8">addr = 0x2E</text>
<text x="116.8" y="60.9">max. 400 kHz</text>
<text x="205.7" y="163.7">App Note: AN97055</text>
</g>
<g font-size="1.4" fill="#0000c2">
<text x="33" y="49.5">3.3V logic</text>
<text x="257.8" y="64.4">AV: ~1.02 - 6.0 (~0.1 to 15 dB)</text>
<text x="257.8" y="66">DC Offset: +1.65V</text>
<text x="149.9" y="94">AV: ~1.02 - 6</text>
<text x="148.6" y="163.8">AV: 2-52</text>
</g>
</svg>
